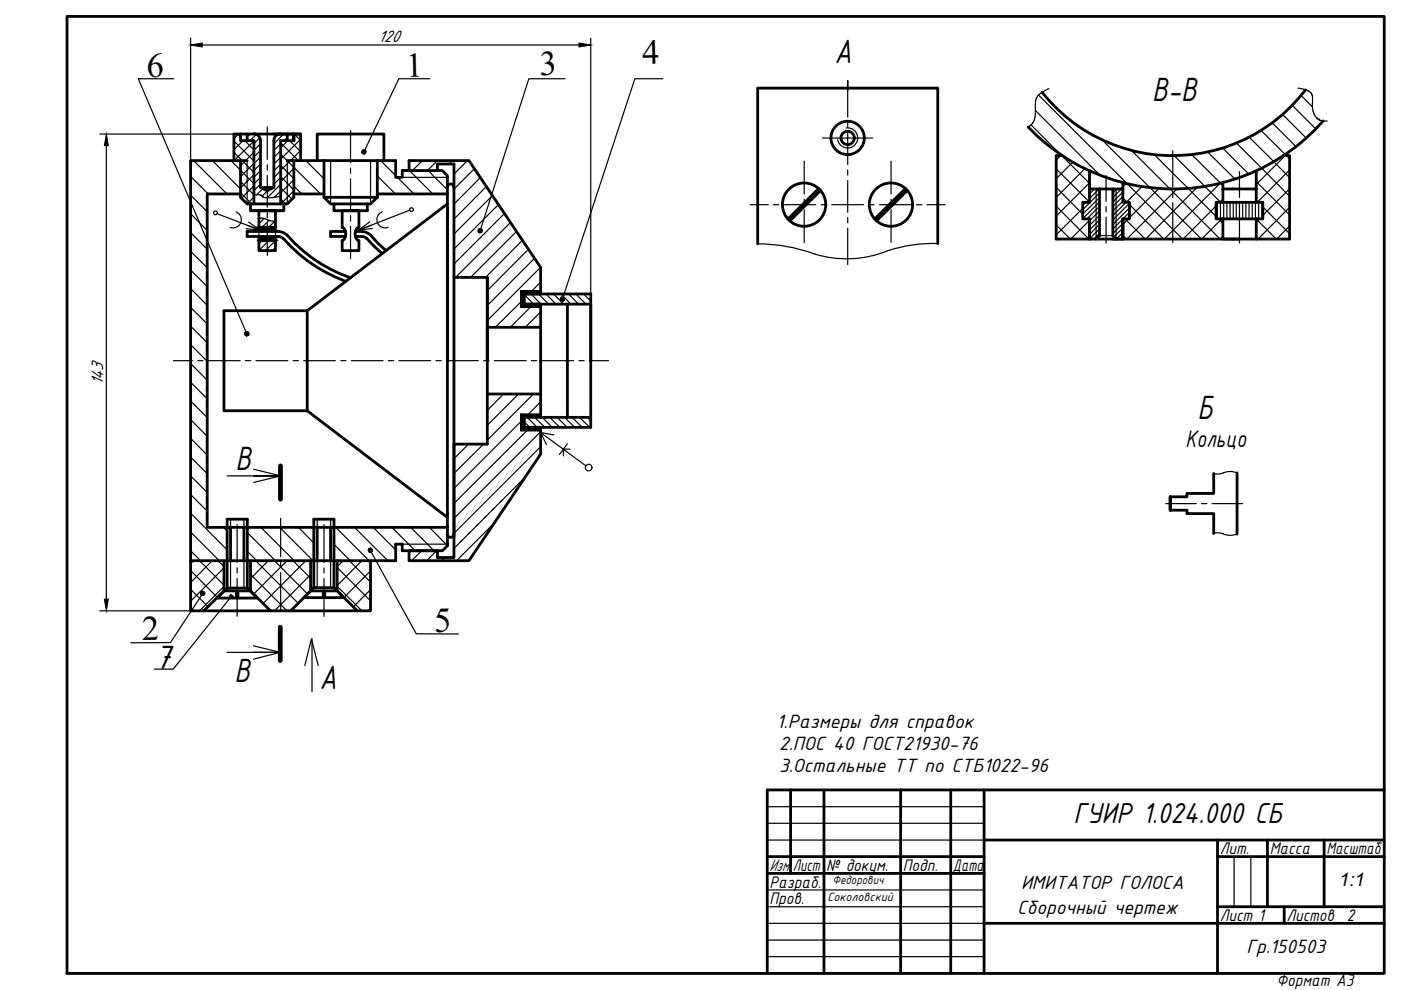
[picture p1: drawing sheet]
<svg xmlns="http://www.w3.org/2000/svg" width="297mm" height="210mm" viewBox="0 0 297 210" stroke-linecap="round" stroke-linejoin="round" font-family="sans-serif">
<!-- layer: 0 -->
<g fill="none" stroke="#000" stroke-width=".59">
<path d="M14.2 3.5h279.3v202.9h-279.3zM276.8 19.1a35.4 35.4 0 0 1-55.9 .5M49.6 34.1v-5.7h14.1v5.7M51 34.1v7.7l1.4 1.4h8.5l1.4-1.4v-7.7M51 28.4v1.4h2.8v13.4M52.4 34.1h-12v95.4h38.2v-10.6M52.4 28.4v1.4M53.8 28.4a1.42 1.42 0 0 1 1.4 1.4M55.2 39.7h2.9l-1.4 .7zM55.2 29.8v9.9M58.1 28.4h5.6M58.1 29.8v9.9"/>
<path d="M59.5 28.4a1.42 1.42 0 0 0-1.4 1.4M60.9 34.1h23v3.5h1.4v-1.4h8.5l1.1 1.1v39.2M60.9 28.4v1.4M62.3 29.8v-1.4v1.4h-2.8v13.4M67.3 34.1v-5.7h14.1v5.7M68.7 34.1v7.7l1.4 1.4h8.5l1.4-1.4M80 34.1v7.7M85.3 36.2h1.4v-2.1h12.7l15.2 22.6v5.6h-3.5v2.2h3.5v24M92.7 36.2v-1.4h3.6v79M94.8 39.7a.7 .7 0 0 1 .7-.7 .7 .7 0 0 1 .7 .7M173.6 40l-6.5 6.4M192 40l-6.6 6.4"/>
<path d="M225.2 33h-1.3v17.7h49.5v-17.7h-1.3M231 36.2v3.9h2.1M238.1 38.7v1.4h-2.1M259.3 38.7v4.2M266.3 36.2v3.9M280.5 25.6a42.4 42.4 0 0 1-62.5 1.3M43.9 41.5v70M43.9 41.1h7.1M53.1 43.2v1.5h3.6M53.8 44.7h5.7M54.9 48.2a1.02 1.02 0 0 1 .7 .9M54.9 51h3.5v2.1h-3.5z"/>
<path d="M55.6 50.1a1.02 1.02 0 0 1-.7 .9M56.7 44.7h1.7v3.5M56.7 44.7h-1.8v3.5h3.5M57.7 50.1a1.02 1.02 0 0 0 .7 .9M58.4 48.2a1.02 1.02 0 0 0-.7 .9M59 50.1l.6 .2 .5 .3M59 49.1l.8 .1 .7 .4a32.6 32.6 0 0 0 13.8 9.3M59.1 49.1h-6.7v1h6.6M60.1 50.6a31.9 31.9 0 0 0 13.2 9.1M60.2 43.2v1.5h-3.5M62.3 41.1h6.4M68.7 41.8h11.3"/>
<path d="M70.8 43.2v1.5h3.5M72.5 48.2a1.67 1.67 0 0 1 0 2.8M72.5 51v2.1h3.6v-2.1M73.3 49.1h-3.2v1h3.2M74.3 44.7h1.8v3.5M75.4 49.1a3.5 3.5 0 0 1 3.1 .7M75.4 50.1h1.3M76.1 48.2a1.67 1.67 0 0 0 0 2.8M76.1 44.7h-3.6v3.5M76.7 50.1l.6 .2 .5 .3M77.8 50.6l3.2 3.2M77.9 43.2v1.5h-3.6"/>
<path d="M78.6 49.8l1.5 1.8 1.8 1.5M80 41.1h14.9M94.9 44v71.7l-1.1 1.1h-8.5v-1.4h-1.4v3.5h-43.5M94.9 43.2l-29.8 22.7M96.3 58.8h7v17.7v-7.1h11.3M103.3 58.8v35.4h-7v24h-3.6v-1.4h-6v2.1h12.7l15.2-22.6v-5.7h-3.5v-2.1M174 40.4l-6.5 6.4M192.3 40.4l-6.5 6.4M198.8 51.7v-33h-38.2v33M231 46.4v4.3v-4.3M231 40.1v2.8h-1.4v3.5h1.4M233.1 40.1h2.9v9.9l.6 .7"/>
<path d="M233.1 40.1v9.9l-.7 .7M236 50.7h2.1v-4.3v4.3M238.1 40.1v2.8h1.4v3.5h-1.4M259.3 42.9h8.4v3.5h-1.4M259.3 42.9h-1.5v3.5h1.5M259.3 40.1h7M259.3 46.4v4.3h3.5M259.3 46.4h7M266.3 40.1v2.8M266.3 46.4v4.3M47.5 65.9h17.6v21.2h-17.6zM120.3 64.5v24"/>
<path d="M125.3 76.5v-12h-14.2v-2.2h14.2v28.3h-14.2v-2.1M65.1 87.1l29.8 22.6M103.3 83.5h11.3M111.1 88.5h14.2M43.9 111.8h51M47.5 118.9v6.4M48.9 111.8v7.1M51.7 111.8v7.1M53.1 118.9v6.4M65.9 118.9v6.4M67.3 111.8v7.1M70.1 111.8v7.1"/>
<path d="M71.5 118.9v6.4M92.7 116.8v1.4M94.8 113.2a.7 .7 0 0 0 .7 .7 .7 .7 0 0 0 .7-.7M248.1 108.2v-1.4v1.4h3.6v.7M251.7 104.6v.7h-3.6v1.5v-1.5M251.7 108.9h5.6v4.2M257.3 100.4v4.2h-5.6M262.3 100.3v13M47.5 125.3l-4.3 4.2M47.5 125.3h5.6M48.2 124.7l-2.2 2.1h8.6l-2.2-2.1M48.2 124.7v-14.6h4.2v14.6"/>
<path d="M48.2 124.7h4.2M50.1 126.8v-1.2h.3v1.2M53.1 125.3l4.2 4.2M66.5 124.6l-2.1 2.1h8.5l-2.1-2.1M66.5 124.6h4.3M66.5 124.6v-14.5h4.3v14.5M68.5 126.7v-1.2h.4v1.2M71.5 125.3h-5.6l-4.3 4.2M71.5 125.3l4.3 4.2M167.6 167.5v17.7M174.7 167.5v38.9M191 167.5v38.9"/>
<path d="M201.6 167.5v38.9M208.6 167.5v38.9M208.6 178.1h84.9M258.1 178.1v28.3M268.7 178.1v14.1M280.7 178.1v14.1M293.5 167.5h-130.8v38.9M162.7 181.6h45.9M162.7 185.2h45.9M208.6 195.8h84.9M258.1 181.6h35.4M258.1 192.2h35.4"/>
<path d="M272.3 192.2v3.6"/>
<circle cx="179.7" cy="29.2" r="3.5"/>
<circle cx="179.7" cy="29.2" r="1.42"/>
<circle cx="170.5" cy="43.4" r="4.6"/>
<circle cx="188.9" cy="43.4" r="4.6"/>
</g>
<g fill="none" stroke="#000" stroke-width=".25">
<path d="M36.8 16.7h-7.5l23 54.1M40.4 8.1v68.4M42.9 9.5h79.9M91.1 16.7h-6.5l-7.4 15.5M119.8 16.7h-7.7l-10.3 32.2M125.3 8.1v68.4M140.5 16.7h-5.9l-15.4 46.7M179.7 19.1v-2v7.7M222.4 18.8l-1.6 .9-1 1-.3 .9v2.7l-.2 1.1-.6 1-.9 .7M275.2 18.7l1.9 .4 .9 .7 .3 .7 .1 3.1 .5 1.1 .8 .7M21.2 28.4h28.4M22.5 30.9v96.1"/>
<path d="M40.4 37.4l3.7 3.7M41 34.1l7.1 7M45 34.1l6 6M49 34.1l4.8 4.8M49.6 32.3l4.2 4.2M49.6 29.9l4.2 4.2M50.4 28.4l.6 .5M50.6 28.4l-1 1M51 38.5l2.8 2.8M51.5 29.8l-1.9 2M51.9 29.8l1.9 2M52.4 34.1v9.1l1.4-1.4"/>
<path d="M53 28.4l-.6 .6M53.8 32.3l-2.8 2.8M53.8 34.6l-2.8 2.9M53.8 29.9l-4.2 4.2M53.8 37.1l-2.8 2.7M53.8 39.4l-2.6 2.7M54.3 28.5l-1.3 1.3M55.1 29.2l-1.3 1.3M55.2 30.5l-1.4 1.4M55.2 31.9l-1.4 1.4M55.2 33.3l-1.4 1.4M55.2 34.8l-1.4 1.4"/>
<path d="M55.2 36.2l-1.4 1.4M55.2 37.6l-1.4 1.4M55.2 39l-1.4 1.4M55.7 40l-1.3 1.3M56.7 26.9v6.9M56.7 34.9v1.1M56.7 37.2v6.7M59.5 35.1l2.8 2.8M59.5 32.7l8.5 8.4M59.5 39.8l2.4 2.4M59.5 37.4l2.8 2.9M59.5 30.3l3.8 3.8"/>
<path d="M59.5 30.5l-1.4 1.4M59.5 31.9l-1.4 1.5M59.5 33.4l-1.4 1.4M59.5 34.8l-1.4 1.4M59.5 36.2l-1.4 1.4M59.5 37.6l-1.4 1.4M59.5 39.1l-2.8 2.8M60.1 28.4l-2 2.1M60.9 34.1v9.1M60.9 29.1l-.7 .7M61 29.8l-1.5 1.6M61.4 29.8l2.3 2.3"/>
<path d="M62.3 35.7l-2.8 2.8M62.3 38.1l-2.8 2.8M62.3 39.5l1.7 1.6M62.4 28.4l1.3 1.4M62.5 28.4l-.2 .1M63.7 31.9l-4.2 4.2M63.7 29.5l-4.2 4.3M64.8 34.1l3.9 3.8M70.1 34.1v9.1M74.3 27.7v6.8M74.3 35.7v1.1M74.3 37.9v6.7"/>
<path d="M78.6 34.1v9.1M80 37.3l3.8 3.8M80.7 34.1l3.2 3.1M84.3 37.6l3.5 3.5M85.3 37.6h9.6M86.8 36.2l5 4.9M89.6 34.1l-2.2 2.1M90.8 36.2l4.1 4M92.7 34.1l-2.1 2.1M95.9 34.1l-.7 .7M99.1 34.1l-2.8 2.8M100.6 35.8l-4.3 4.3"/>
<path d="M101.8 37.6l-5.5 5.7M103.1 39.6l-6.8 6.9M170.5 34.2v6.9M174.4 29.3h10.6M179.4 27.1a2.14 2.14 0 0 1 2.4 1.8 2.14 2.14 0 0 1-1.7 2.5 2.14 2.14 0 0 1-2.5-1.8M179.7 25.9v1.2M179.7 28.2v6.7M179.7 36v1.1M179.7 38.3v6.7M188.9 34.2v6.9M218.6 26.5l6.3 6.3M219.5 23.4l13.7 13.8"/>
<path d="M220.2 20.2l18.8 18.8M223.9 39.7l5.7 5.7 3.5-3.5M223.9 35.8l7.1 7.1M224.9 33l-1 .9M225.1 33l5.9 5.9M227.4 34.4l-3.5 3.5M230 35.7l-6.1 6.2M231 38.7l-7.1 7.1M233.7 29.7l10.1 10.1M234.5 37.2v5.5M238.8 38.8l-.7 .8M238.9 38.9l11.8 11.8"/>
<path d="M239.9 31.9l18.8 18.8M242.1 39.6l-6.1 6.1M243.8 39.8l10.9 10.9M244.8 32.8l13 13.1M245.7 40l-6.2 6.2M248.7 31.9v7.7M248.9 33l6.6 6.5M252.7 32.8l6.1 6M253.8 39.7l-10.9 11M255.4 39.5l3.4 3.4M256.1 32.2l5.8 5.8M258.7 38.8l.6 .6"/>
<path d="M258.8 38.8l-11.9 11.9M259.2 31.4l5.5 5.5M262.2 30.3l5.3 5.4M262.8 36.4v5.4M264.9 29.1l5.2 5.2M266.3 38.5l7.1 7.1M267.3 35.5l6.1 6.1M267.4 27.7l5.1 5M269.7 26l5.1 5.1M269.8 34.1l3.6 3.5M271.9 24.3l5 5M272.5 33l-6.2 6.1"/>
<path d="M272.7 33l.7 .7M273.4 36l-6.8 6.9M274 22.3l5 5M275.9 20.2l2.3 2.5M279.7 25.4h.1M279.7 25.4l.9 .3h.8M40.4 57.2l3.5 3.6M40.4 53.3l3.5 3.5M40.4 49.3l3.5 3.5M40.4 45.3l3.5 3.6M40.4 41.4l3.5 3.5M43.9 41.1v.4"/>
<path d="M46 45.3l9.1 3.5M50 44.9a1.76 1.76 0 0 1 1 2.3 1.76 1.76 0 0 1-2.2 1M51 40.9l2.4 2.3M52.7 47.1l2.4 1.7-2.9-.3M53.7 41.4l1.4-.1 .7 .5 .4 .1 3.3-.2M54.7 46.4l1-.2 1.5 .6 1.4 .1M54.9 48.2v2.8M55.6 51l-.7 .7M56 46.3l-1.1 1.1M56.7 45v1.2M56.7 47.3v6.9M56.8 40.4l-1.2 1.2"/>
<path d="M57 51l-2.1 2.1M57 46.7l-1.5 1.5M58.3 46.9l-1.3 1.3M58.4 48.2v2.8l-2.1 2.1M58.4 48.1v.1M58.4 52.5l-.7 .6M59.5 42.2l1.1 1M59.5 40.5l-1.3 1.3M62.3 40.4l-2.8 2.8M74.3 45.7v1.2M74.3 48v6.8M78.4 47l-2.4 1.8 2.9-.4"/>
<path d="M78.6 47.8l-2.6 1M81 44.9a1.76 1.76 0 0 0-1 2.3 1.76 1.76 0 0 0 2.3 1M86.9 44.5l-10.4 4.1M94.9 41.1v3.2M104.4 41.5l-8.1 8.1M105.7 43.4l-9.4 9.4M107 45.3l-10.7 10.7M108.2 47.2l-11.6 11.6M109.5 49.1l-9.7 9.7M110.8 50.9l-7.9 7.9M112 52.8l-8.7 8.8M113.4 54.8l-10.1 10"/>
<path d="M114.6 56.7l-11.3 11.3M114.6 59.8l-1.8 1.9M159 43.4h3.9M164 43.4h1.1M166.2 43.4h6.8M170.5 42.2v1.2M170.5 44.5v6.9M174.1 43.4h1.1M176.3 43.4h6.8M179.7 46.1v1.2M179.7 48.4v7.7M184.2 43.4h1.1"/>
<path d="M186.5 43.4h6.7M188.9 42.2v1.2M188.9 44.5v6.9M194.3 43.4h1.1M196.5 43.4h3.9M198.8 51.6a32.1 32.1 0 0 0-12.9 2.4 23.6 23.6 0 0 1-15.3-.8 35.2 35.2 0 0 0-10-1.5M223.9 47.7l3 3M223.9 43.7l7 7M229.6 44.2l-5.7 5.6M230.2 42.9l-.6 .6M230.6 46.4l.4 .4M231 42.7l-.2 .2"/>
<path d="M231 46.7l-4 4M231.1 40.1l-.1 .1M232.1 40.1l-1.1 1M232.4 40.1v10.6M233 40.1l-2 2M233.1 40.9l-3.5 3.6M233.1 42.8l-3.5 3.6M233.1 48.5l-2.1 2.1M233.1 43.8l-2.7 2.6M233.1 44.7l-2.1 2.1M233.1 45.7l-2.1 2.1M233.1 46.6l-2.1 2.1"/>
<path d="M233.1 47.6l-2.1 2.1M233.1 49.5l-1.2 1.2M234.5 43.8v1.1M234.5 46v5.5M236.6 40.1v10.6M236.8 40.1l-.8 .9M237.8 40.1l-1.8 1.8M238.1 48.4l-1.9 1.8M238.1 49.9l.7 .8M238.1 42l.9 .9M238.1 40.7l-2.1 2.2M238.1 41.7l-2.1 2.1"/>
<path d="M238.1 42.6l-2.1 2.2M238.1 47.4l-2.1 2.1M238.1 49.3l-1.4 1.4M238.1 50.3l-.5 .4M238.5 46.4l4.3 4.3M239.2 46.4l-1.1 1.2M239.5 44.1l-3.5 3.5M239.5 43.4l7.2 7.3M239.5 43.1l-3.5 3.6M239.5 45l-3.5 3.6M239.5 46l-.5 .4M248.7 40.7v1.2"/>
<path d="M248.7 43v8.4M249.5 40.1l-10.6 10.6M257.8 43.7l-6.9 7M258.1 42.9v3.5M258.4 46.4l.9 .9M258.8 42.9v3.5M259 46.4l-4.2 4.3M259.3 42.2l-.7 .7M259.3 50.2l-.5 .5M259.4 42.9v3.5M260.1 42.9v3.5M260.8 42.9v3.5"/>
<path d="M261.5 42.9v3.5M262.1 42.9v3.5M262.8 42.9v8.6M263.5 42.9v3.5M264.1 42.9v3.5M264.8 42.9v3.5M265.5 42.9v3.5M266.2 42.9v3.5M266.3 50.4l.3 .3M266.3 46.5l4.3 4.2M266.3 42.5l.5 .4M266.9 42.9v3.5"/>
<path d="M267 46.4l-.7 .7M267.5 42.9v3.5M267.7 43.9l5.7 5.6M273.4 40l-5.7 5.6M273.4 44l-6.7 6.7M273.4 47.9l-2.7 2.8M36.8 76.5h4M40.4 73.1l3.5 3.5M40.4 77.1l3.5 3.5M40.4 69.1l3.5 3.6M40.4 65.2l3.5 3.5M40.4 61.2l3.5 3.5"/>
<path d="M41.9 76.5h1.1M44.2 76.5h6.7M47.5 65.9v10.6M52 76.5h1.2M54.3 76.5h6.7M62.1 76.5h1.2M64.4 76.5h6.7M72.2 76.5h1.1M74.5 76.5h6.7M82.3 76.5h1.2M84.6 76.5h6.7M92.4 76.5h1.1"/>
<path d="M94.7 76.5h6.7M102.6 76.5h1.1M104.8 76.5h6.7M110.4 64.1l-5.4 5.3M111.1 64l.5 .5M111.1 62.4l2 2.1M112.4 65.2l-4.2 4.2M112.6 62.3l2.1 2.2M112.6 76.5h1.2M114.2 62.3l2.1 2.2M114.6 61.7h-4.2v3.5h4.2M114.6 62v.3"/>
<path d="M114.6 64.5v4.9M114.6 66.1l-3.2 3.3M114.6 69.3l-.1 .1M114.9 76.5h6.7M115.8 62.3l2.1 2.2M117.4 62.3l2.1 2.2M118.9 62.3l2.2 2.2M120.6 62.3l2.1 2.2M122.1 62.3l2.1 2.2M122.8 76.5h1.1M123.7 62.3l1.6 1.6M125 76.5h4"/>
<path d="M40.4 96.9l3.5 3.5M40.4 92.9l3.5 3.6M40.4 89l3.5 3.5M40.4 85l3.5 3.5M40.4 81l3.5 3.6M53.8 99.5l5.7 1.4-5.7 1.4M99.3 94.2l-3 3.1M102.5 94.2l-6.2 6.2M103.3 83.5v10.7M103.6 83.5l-.3 .3M106.8 83.5l-3.5 3.5M109.9 83.5l-6.6 6.7"/>
<path d="M110.4 89.4l-14.1 14.2M111.1 89.4l1.2 1.2M111.7 91.3l-15.4 15.4M111.8 88.5l2.1 2.1M113.1 83.5l-9.8 9.8M113.4 88.5l2.1 2.1M114.6 90.6v5.7l-15.2 22.6h-12.7v-2.1M114.6 88.5v-.7h-4.2v3.5h4.2M114.6 85.2l-2.6 2.6M114.6 91.5l-18.3 18.4M114.6 94.7l-18.3 18.4M114.6 91.7l9.6 7.1"/>
<path d="M115 88.5l2.1 2.1M116.5 88.5l2.2 2.1M117.4 92.2l-2.8-.5 1.3 2.5M118.1 88.5l2.2 2.1M119.7 88.5l2.2 2.1M120.3 94.1l-1.7 2.3M120.8 95.2h-1.3v1.5M121.3 88.5l2.1 2.1M122.9 88.5l2.1 2.1M124.5 88.5l.8 .8M40.4 116.8l2.1 2.1M40.4 112.8l6.1 6.1"/>
<path d="M40.4 108.8l7.6 7.6M40.4 104.8l3.5 3.6M40.4 100.9l3.5 3.5M41 118.9l-.6 .6M42.3 118.9l5.2 5.2M43.9 111.5v.3M45 118.9l-4.6 4.6M46.3 118.9l1.2 1.2M47.4 111.8l.6 .7M48.2 100.9h11.3h-5.7M48.2 111.8v7.1M48.9 110.1v14.6"/>
<path d="M49.2 111.8h1.1M50.3 111.2v8M51.7 110.1v14.6M52.4 111.8v7.1M52.6 117.1l1.9 1.8M52.6 113.1l5.8 5.8M54.2 118.9l9 9M55.3 111.8l7.1 7.1M56.9 118.9l-3.8 3.8M58.2 118.9l7 7M59.3 111.8l7.1 7.1M59.5 109.9v8.1"/>
<path d="M59.5 119.1v1.2M60.9 118.9l-7 7M62.1 118.9l3.8 3.7M63.3 111.8l3.1 3.1M64.8 118.9l-9 9M66.6 111.8v7.1M67.3 110.1v14.5M68.7 111.2v8.1M70.1 110.1v14.5M70.8 111.8v7.1M71 115.6l3.3 3.3M71.2 111.8l7.1 7.1"/>
<path d="M72.8 118.9l-1.3 1.3M74.1 118.9l4.5 4.5M75.2 111.8l7 7.1M76.7 118.9l-5.2 5.2M78 118.9l.6 .6M78.5 116.7l9.8 17.7h8.9M79.1 111.8l4.8 4.8M83.1 111.8l4.9 5M85.3 115.4h9.6M87.1 111.8l4.9 5M89.4 116.8l-2.1 2.1M91 111.8l3.9 3.8"/>
<path d="M92.6 116.8l-2.1 2.1M94.3 118.2l-.7 .7M96.3 114v4.2h-3.6M104.8 110.9l-8 8M111.3 101.2l-15 15.1M247.2 106.8h6.4M254.7 106.8h1.2M257 106.8h6.5M257.3 113.1l1.2-.1 .9 .2M259.4 100.3l-.9 .2-1.2-.1M259.4 100.3l1.4-.3 1.5 .3M259.4 113.2l1.4 .3 1.5-.3"/>
<path d="M21.2 129.5h19.2M40.4 128.9l.6 .6M40.4 124.9l3.7 3.7M40.4 121l5.6 5.6M43 125.8l-6.9 10.4-8.4 .1M43.9 129.5h6.4M47.5 120.4l-7.1 7.1M47.5 124.3l-5.2 5.2M48.1 138.3h11.3h-5.7M49 126.5l-12.3 15.4h-3.9M50.3 120.4v1.1M50.3 122.6v8.1"/>
<path d="M53.1 129.5h4.2M53.1 121.8l7.8 7.7M53.7 136.9l5.7 1.4-5.7 1.5M59.5 121.4v8.1M61.6 129.5h4.3M65.9 121.8l-7.7 7.7M66.2 135.4v11.3M68.7 129.5h6.3M68.7 120.4v1.1M68.7 122.7v8M71.5 124.3l5.2 5.2M71.5 120.3l7.1 7.1"/>
<path d="M78.6 121l-5.7 5.7M78.6 125l-3.7 3.7M78.6 129l-.6 .5M64.6 141.1l1.4-5.6 1.5 5.6M162.7 171h45.9M162.7 174.6h45.9M162.7 178.1h45.9M258.1 178.1v3.5M162.7 188.7h45.9M162.7 192.2h45.9M162.7 199.3h45.9M162.7 195.8h45.9"/>
<path d="M261.6 181.6v10.6M265.2 181.6v10.6M162.7 202.8h45.9"/>
<circle cx="45.7" cy="45.1" r=".4"/>
<circle cx="87.3" cy="44.4" r=".4"/>
<circle cx="124.8" cy="99.1" r=".7"/>
</g>
<g fill="#000" stroke="#000" stroke-width=".21">
<path d="M40.4 9.5l2.5-.4v.9zM122.8 9.1l2.5 .4-2.5 .5zM22.5 28.4l.5 2.5h-.9zM173.6 40l.4 .4h-.8zM192 40l.3 .4h-.8zM52.3 43.2h.2zM54.9 48.2h.1zM54.9 48.8h.2zM54.9 51h.1zM57.8 48.9h.6v.2zM58.3 48.2h.1zM58.4 50.1v.3z"/>
<path d="M58.4 50.4v.2zM58.4 50.6v.2zM58.4 50.8v.1zM169.7 43.8h.8l-2.6 2.6zM170.1 43.4l.4-.4v.4zM170.5 43h.8l-.4 .4zM188.1 43.8h.8l-2.6 2.6zM188.5 43.4l.4-.4v.4zM188.9 43h.8l-.4 .4zM113.9 91.2l.1 .1zM22.1 127h.9l-.5 2.5z"/>
<path d="M76.8 32l-.1 .2h.5zM76.7 32.2h.5l-.4 .2zM76.8 32.4l.2 .2 .2-.4z"/>
<path d="M77.2 32.2l-.2 .4 .2 .1zM77.2 32.2l.2 .4-.2 .1zM77.2 32.2l.2 .4 .1-.2z"/>
<path d="M77.1 31.8l.1 .4 .2-.4zM76.9 31.8h.2l.1 .4zM76.9 31.8l-.1 .2 .4 .2z"/>
<path d="M77.2 32.2l.3 .2 .1-.2zM77.2 32.2l.3-.2 .1 .2zM77.4 31.8l-.2 .4 .3-.2z"/>
<path d="M54.9 50.4h.6zM54.9 50.4h.6z"/>
<path d="M54.9 50.6h.5zM54.9 50.6h.5z"/>
<path d="M54.9 50.8h.4zM54.9 50.8h.4z"/>
<path d="M54.9 50.9h.3zM54.9 50.9h.3z"/>
<path d="M54.9 51h1.8zM54.9 51h1.8z"/>
<path d="M54.9 48.2l.3 .1zM54.9 48.2l.3 .1z"/>
<path d="M54.9 51h.1zM54.9 51h.2z"/>
<path d="M54.9 48.3l.4 .2-.1-.2zM54.9 48.3l.4 .2h-.4z"/>
<path d="M55.2 50.9h1.5zM55.2 50.9h1.5z"/>
<path d="M54.9 50.9h.3zM54.9 50.9l.2 .1z"/>
<path d="M54.9 48.5l.5 .1zM54.9 48.5l.5 .1h-.5z"/>
<path d="M55.3 50.8h1.4zM55.3 50.8h1.4z"/>
<path d="M54.9 50.8l.3 .1 .1-.1zM54.9 50.8l.3 .1h-.3z"/>
<path d="M54.9 48.6l.5 .1zM54.9 48.6l.5 .1z"/>
<path d="M54.9 48.7l.6 .1-.1-.1zM54.9 48.7l.6 .1z"/>
<path d="M55.4 50.6h1.3zM55.4 50.6h1.3z"/>
<path d="M54.9 50.6l.4 .2 .1-.2zM54.9 50.6l.4 .2h-.4z"/>
<path d="M55.1 48.8h.4zM55.1 48.8h.4z"/>
<path d="M54.9 48.8l.6 .1zM54.9 48.8l.6 .1z"/>
<path d="M54.9 48.9l.7 .2-.1-.2zM54.9 48.9l.7 .2h-.7zM54.9 49.1h.7z"/>
<path d="M55.5 50.4h1.2zM55.5 50.4h1.2z"/>
<path d="M54.9 50.4l.5 .2 .1-.2zM54.9 50.4l.5 .2h-.5z"/>
<path d="M55.6 49.1h1.1zM55.6 49.1h1.1zM55.6 49.1h1.1z"/>
<path d="M55.6 49.1h1.1zM55.6 49.1h1.1z"/>
<path d="M54.9 50.1l.6 .3 .1-.3zM54.9 50.1l.6 .3h-.6z"/>
<path d="M54.9 48.2h1.8zM54.9 48.2h1.8z"/>
<path d="M55 48.2l1.7 .1zM55 48.2l1.7 .1z"/>
<path d="M55.2 48.3l1.5 .2v-.2zM55.2 48.3l1.5 .2h-1.4z"/>
<path d="M55.3 48.5l1.4 .2v-.2zM55.3 48.5l1.4 .2h-1.3z"/>
<path d="M55.4 48.7l1.3 .1v-.1zM55.4 48.7l1.3 .1h-1.2z"/>
<path d="M55.5 48.8l1.2 .1zM55.5 48.8l1.2 .1z"/>
<path d="M55.5 48.9l1.2 .2v-.2zM55.5 48.9l1.2 .2h-1.1z"/>
<path d="M56.7 49.1h.2zM56.7 49.1h.2zM56.7 49.1h1z"/>
<path d="M55.6 50.1l1.1 .3v-.3zM55.6 50.1l1.1 .3h-1.2z"/>
<path d="M55.5 50.4l1.2 .2v-.2zM55.5 50.4l1.2 .2h-1.3z"/>
<path d="M55.4 50.6l1.3 .2v-.2zM55.4 50.6l1.3 .2h-1.4z"/>
<path d="M55.3 50.8l1.4 .1v-.1zM55.3 50.8l1.4 .1h-1.5z"/>
<path d="M55.2 50.9l1.5 .1zM55.1 51h1.6z"/>
<path d="M55.1 51h1.6zM55 51h1.7z"/>
<path d="M55 51h1.7zM54.9 51h1.8z"/>
<path d="M56.7 51h1.7zM56.7 51h1.7z"/>
<path d="M56.7 50.1l1.1 .3-.1-.3zM56.7 50.1l1.1 .3h-1.1z"/>
<path d="M56.7 48.9l1 .2 .1-.2zM56.7 48.9l1 .2h-1z"/>
<path d="M56.7 50.4l1.2 .2-.1-.2zM56.7 50.4l1.2 .2h-1.2z"/>
<path d="M56.7 48.7l1.1 .2 .1-.2zM56.7 48.7l1.1 .2h-1.1z"/>
<path d="M56.7 50.6l1.3 .2-.1-.2zM56.7 50.6l1.3 .2h-1.3z"/>
<path d="M56.7 48.5l1.2 .2 .1-.2zM56.7 48.5l1.2 .2h-1.2z"/>
<path d="M56.7 50.8l1.4 .1-.1-.1zM56.7 50.8l1.4 .1h-1.4z"/>
<path d="M56.7 50.9l1.6 .1zM56.7 50.9l1.6 .1z"/>
<path d="M56.7 48.3l1.3 .2 .2-.2zM56.7 48.3l1.3 .2h-1.3z"/>
<path d="M56.7 48.2h1.6zM56.7 48.2l1.5 .1z"/>
<path d="M56.7 51h1.7zM56.7 51h1.7z"/>
<path d="M56.7 48.2h1.7zM56.7 48.2h1.6z"/>
<path d="M58.3 48.2l.1 .1zM58.2 48.3h.2z"/>
<path d="M58.2 48.3l.2 .2v-.2zM58.2 48.3l.2 .2h-.4z"/>
<path d="M58 48.5l.4 .2v-.2zM58 48.5l.4 .2h-.5z"/>
<path d="M57.9 48.7l.5 .2v-.2zM57.9 48.7l.5 .2h-.6z"/>
<path d="M57.7 49.1h.7zM57.8 48.9l.6 .2h-.7z"/>
<path d="M57.7 50.1l.7 .3v-.3zM57.7 50.1l.7 .3h-.6z"/>
<path d="M57.8 50.4l.6 .2v-.2zM57.8 50.4l.6 .2h-.5z"/>
<path d="M57.9 50.6l.5 .2v-.2zM57.9 50.6l.5 .2h-.4z"/>
<path d="M58 50.8l.4 .1v-.1zM58 50.8l.4 .1z"/>
<path d="M58.1 50.9l.3 .1zM58.1 50.9l.3 .1z"/>
<path d="M58.3 51h.1zM58.3 51h.1z"/>
<path d="M101.4 48.8v.2l.4-.1zM101.4 49l.4-.1-.3 .3zM101.5 49.2l.2 .1 .1-.4z"/>
<path d="M101.8 48.9l-.1 .4h.2zM101.8 48.9l.3 .3-.2 .1zM101.8 48.9l.3 .3 .1-.2z"/>
<path d="M101.7 48.5l.1 .4 .1-.4zM101.5 48.6l.2-.1 .1 .4zM101.5 48.6l-.1 .2 .4 .1z"/>
<path d="M101.8 48.9l.4 .1v-.2zM101.8 48.9l.3-.3 .1 .2zM101.9 48.5l-.1 .4 .3-.3z"/>
<path d="M167.1 46.4h.8l1.8-2.6zM167.1 46.4h.8l-.4 .4z"/>
<path d="M170.5 43v.4h.4zM170.5 43.4h.4l-.4 .4z"/>
<path d="M170.1 43.4l.4 .4v-.4zM170.1 43.4l.4 .4h-.8z"/>
<path d="M173.2 40.4l-1.9 2.6 2.7-2.6zM170.5 43l2.7-2.6-1.9 2.6z"/>
<path d="M185.4 46.4h.9l1.8-2.6zM185.4 46.4h.9l-.5 .4z"/>
<path d="M188.9 43v.4h.4zM188.9 43.4h.4l-.4 .4z"/>
<path d="M188.5 43.4l.4 .4v-.4zM188.5 43.4l.4 .4h-.8z"/>
<path d="M191.5 40.4l-1.8 2.6 2.6-2.6zM188.9 43l2.6-2.6-1.8 2.6z"/>
<path d="M51.9 71l.2 .1 .2-.3zM52.3 70.8v.4l-.2-.1zM52.3 70.8v.4h.2z"/>
<path d="M52 70.5l.3 .3-.2-.4zM52 70.5l.3 .3-.4-.1zM51.9 70.7v.3l.4-.2z"/>
<path d="M52.3 70.8l.2 .4 .2-.2zM52.3 70.8h.5l-.1 .2zM52.3 70.8h.5l-.1-.2z"/>
<path d="M52.6 70.4l-.3 .4 .4-.2zM52.4 70.3l.2 .1-.3 .4zM52.1 70.4l.2 .4 .1-.5z"/>
<path d="M110.4 62.3l.7 2.2v-2.2zM110.4 62.3l.7 2.2h-.7z"/>
<path d="M110.4 61.7l4.2 .3v-.3zM110.4 61.7l4.2 .3h-4.2z"/>
<path d="M110.4 62l4.2 .3v-.3zM110.4 62l4.2 .3h-4.2z"/>
<path d="M110.4 64.5l4.2 .7v-.7zM110.4 64.5l4.2 .7h-4.2z"/>
<path d="M118.8 63.3v.2l.4-.1zM118.8 63.5l.4-.1-.3 .3zM118.9 63.7l.2 .1 .1-.4z"/>
<path d="M119.2 63.4l-.1 .4 .2 .1zM119.2 63.4l.3 .3-.2 .2zM119.2 63.4l.3 .3 .2-.1z"/>
<path d="M119.2 63v.4l.2-.4zM118.9 63.1l.3-.1v.4zM118.9 63.1l-.1 .2 .4 .1z"/>
<path d="M119.2 63.4l.5 .2v-.3zM119.2 63.4l.4-.3 .1 .2zM119.4 63l-.2 .4 .4-.3z"/>
<path d="M110.4 88.5l.7 2.1v-2.1zM110.4 88.5l.7 2.1h-.7z"/>
<path d="M110.4 87.8l4.2 .7v-.7zM110.4 87.8l4.2 .7h-4.2z"/>
<path d="M110.4 90.6l4.2 .7v-.7zM110.4 90.6l4.2 .7h-4.2z"/>
<path d="M78.1 116.9l.2 .2 .2-.4zM78.5 116.7v.4h-.2zM78.5 116.7v.4h.2z"/>
<path d="M78.1 116.4l.4 .3-.2-.4zM78.1 116.4l.4 .3h-.4zM78.1 116.7v.2l.4-.2z"/>
<path d="M78.5 116.7l.2 .4 .2-.2zM78.5 116.7h.4v.2zM78.5 116.7h.4v-.2z"/>
<path d="M78.7 116.3l-.2 .4 .4-.2zM78.5 116.2l.2 .1-.2 .4zM78.3 116.3l.2 .4v-.5z"/>
<path d="M42.6 125.6l-.1 .2h.5zM42.5 125.8h.5l-.4 .2zM42.6 126l.1 .2 .3-.4z"/>
<path d="M43 125.8l-.3 .4 .3 .1zM43 125.8l.2 .4-.2 .1zM43 125.8l.2 .4 .1-.1z"/>
<path d="M43 125.4v.4l.2-.4zM42.8 125.4h.2v.4zM42.6 125.6l.4 .2-.2-.4z"/>
<path d="M43 125.8l.3 .3 .1-.3zM43 125.8l.4-.2v.2zM43.2 125.4l-.2 .4 .4-.2z"/>
<path d="M48.8 126.3l-.1 .2h.3zM48.7 126.5h.3l-.3 .1zM48.7 126.6l.1 .2 .2-.3z"/>
<path d="M49 126.5l-.2 .3h.2zM49 126.5l.1 .3h-.1zM49 126.5l.1 .3 .2-.1z"/>
<path d="M49.1 126.2l-.1 .3 .2-.2zM48.9 126.2h.2l-.1 .3zM48.9 126.2l-.1 .1 .2 .2z"/>
<path d="M49 126.5l.3 .2v-.2zM49 126.5l.3-.1v.1zM49.2 126.3l-.2 .2 .3-.1z"/>
<path d="M50.1 125.6l.2 1.2v-1.2zM50.1 125.6l.2 1.2h-.2z"/>
<path d="M50.3 125.6l.1 1.2v-1.2zM50.3 125.6l.1 1.2h-.1z"/>
<path d="M68.5 125.5l.2 1.2v-1.2zM68.5 125.5l.2 1.2h-.2z"/>
<path d="M68.7 125.5l.2 1.2v-1.2zM68.7 125.5l.2 1.2h-.2z"/>
</g>
<path d="M59.5 98.8v7M59.4 133v7.1" fill="none" stroke="#000" stroke-width="1"/>
<path d="M233.1 50h2.9" fill="none" stroke="#000" stroke-width=".21"/>
<g font-size="7.7">
<text x="176.9" y="13.3">А</text>
<text x="244.3" y="21.4">В-В</text>
<text x="253.9" y="88.9">Б</text>
<text x="49.9" y="99.6">В</text>
<text x="32.9" y="141.7">7</text>
<text x="49.7" y="144.6">В</text>
<text x="67.7" y="146">А</text>
</g>
<g font-size="7.3">
<text x="31.1" y="16.4" transform="rotate(-1 31.1 16.4)">6</text>
<text x="86.1" y="16.3" transform="rotate(-1 86.1 16.3)">1</text>
<text x="114.5" y="15.8" transform="rotate(-1 114.5 15.8)">3</text>
<text x="136.2" y="13.5" transform="rotate(-1 136.2 13.5)">4</text>
<text x="30.2" y="135.8" transform="rotate(-1 30.2 135.8)">2</text>
<text x="92.1" y="133.9" transform="rotate(-1 92.1 133.9)">5</text>
</g>
<text font-size="6.6" x="227.6" y="174.4">ГУИР 1.024.000 СБ</text>
<text font-size="5.5" x="251.4" y="94.8">Кольцо</text>
<g font-size="4.4">
<text x="164.7" y="154.3">1.Размеры для справок</text>
<text x="165.2" y="159">2.ПОС 40 ГОСТ21930-76</text>
<text x="165.2" y="163.7">3.Остальные ТТ по СТБ1022-96</text>
<text x="215.6" y="193.7">Сборочный чертеж</text>
<text x="264.3" y="202">Гр.150503</text>
</g>
<text font-size="4.3" x="216.5" y="188.4">ИМИТАТОР ГОЛОСА</text>
<text font-size="4" x="283.9" y="187.9">1:1</text>
<g font-size="3.8">
<text x="80.2" y="8.8">120</text>
<text x="21.9" y="81.7" transform="rotate(-90 21.9 81.7)">143</text>
<text x="163.1" y="184.7">Изм.</text>
<text x="168.1" y="184.7">Лист</text>
<text x="175.2" y="184.7">№ докум.</text>
<text x="191.4" y="184.7">Подп.</text>
<text x="202" y="184.7">Дата</text>
<text x="258.6" y="181.2">Лит.</text>
<text x="269.2" y="181.2">Масса</text>
<text x="281.2" y="181.2">Масштаб</text>
<text x="163.1" y="188.2">Разраб.</text>
<text x="163.1" y="191.7">Пров.</text>
<text x="258.6" y="195.3">Лист 1</text>
<text x="272.7" y="195.3">Листов 2</text>
<text x="270.6" y="209.1">Формат А3</text>
</g>
<g font-size="2.7">
<text x="175.4" y="191.1">Соколовский</text>
<text x="176.5" y="187.5">Федорович</text>
</g>
</svg>
